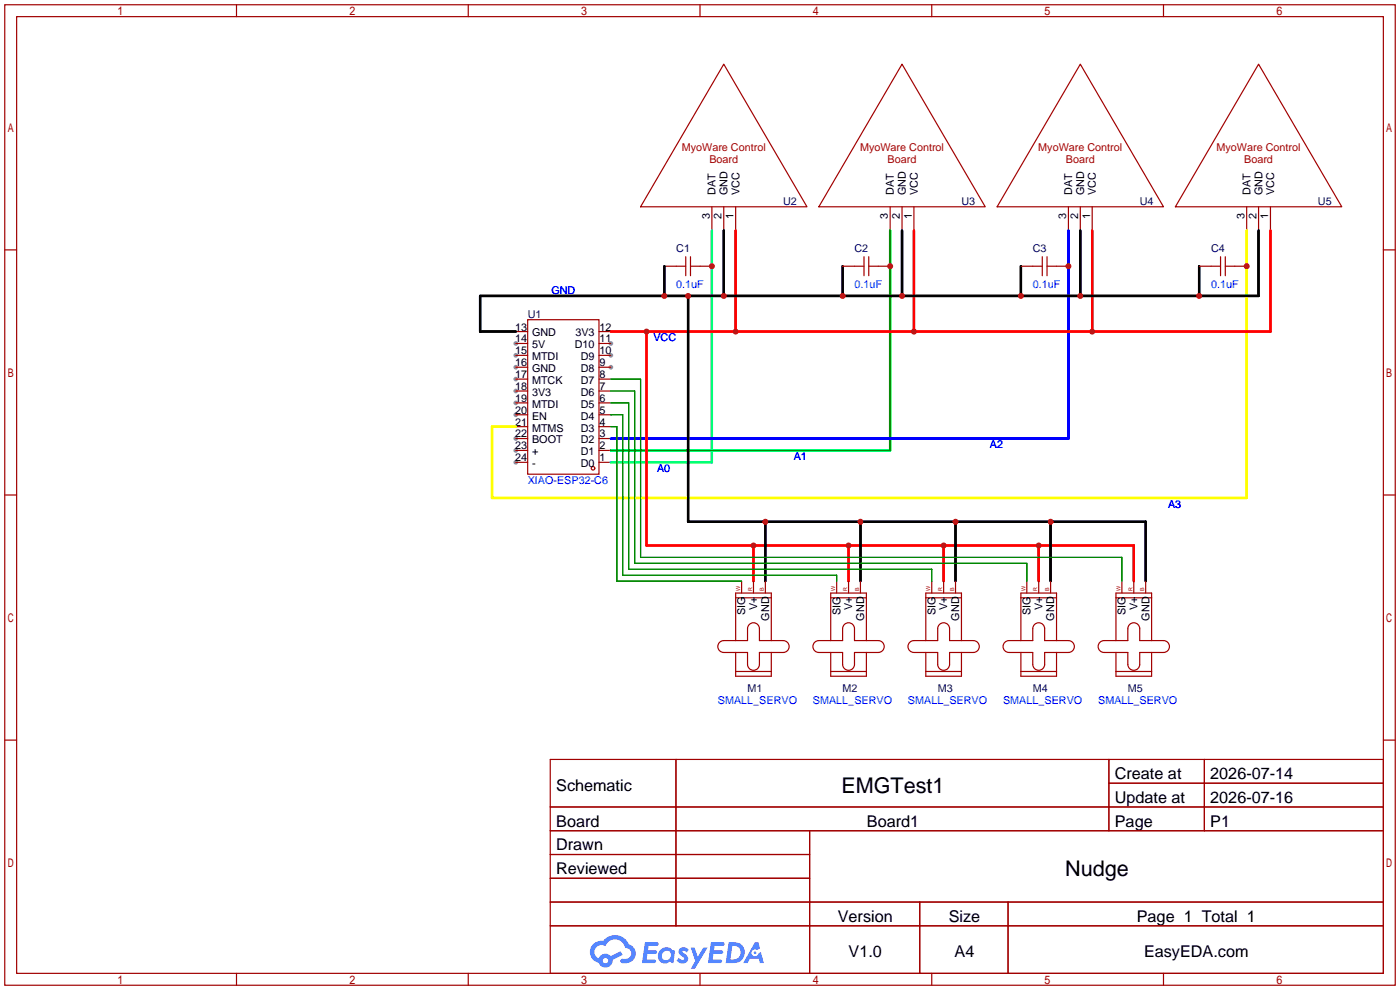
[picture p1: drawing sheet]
<svg xmlns="http://www.w3.org/2000/svg" width="299mm" height="212mm" viewBox="0 0 299 212" stroke-linecap="round" stroke-linejoin="round" font-family="sans-serif">
<g fill="#999">
<circle cx="130.6" cy="78.5" r=".51"/>
<circle cx="130.6" cy="75.9" r=".51"/>
<circle cx="130.6" cy="73.4" r=".51"/>
<circle cx="110.2" cy="73.4" r=".51"/>
<circle cx="110.2" cy="75.9" r=".51"/>
<circle cx="110.2" cy="78.5" r=".51"/>
<circle cx="110.2" cy="81" r=".51"/>
<circle cx="110.2" cy="83.6" r=".51"/>
<circle cx="110.2" cy="86.1" r=".51"/>
<circle cx="110.2" cy="88.6" r=".51"/>
<circle cx="110.2" cy="93.7" r=".51"/>
<circle cx="110.2" cy="96.3" r=".51"/>
<circle cx="110.2" cy="98.8" r=".51"/>
</g>
<g fill="none" stroke="#a10000" stroke-width=".25">
<path d="M1 1h297.2v209.6h-297.2zM3.6 3.6h292.1v204.4h-292.1zM50.5 1v2.6M100.1 1v2.6M149.6 1v2.6M199.1 1v2.6M248.7 1v2.6M1 53.4h2.6M295.7 53.4h2.5M1 105.8h2.6M295.7 105.8h2.5M1 158.2h2.6"/>
<path d="M295.7 158.2h2.5M117.6 162.3h178.1v45.7h-178.1zM117.6 172.5h178.1M117.6 177.5h178.1M144.5 162.3v35.6M173 177.5v30.5M237 162.3v15.2M237 167.4h58.7M257.4 162.3v15.2M117.6 182.6h55.4M117.6 192.8h178.1M117.6 187.7h55.4"/>
<path d="M117.6 197.9h178.1M196.6 192.8v15.2M215.4 192.8v15.2M50.5 208v2.6M100.1 208v2.6M149.6 208v2.6M199.1 208v2.6M248.7 208v2.6"/>
</g>
<g fill="#5487ff">
<path d="M145.3 202.7a1.3 1.3 0 0 1 1.9 .3l-.4 .6a.54 .54 0 0 0-.9-.2l.1 .2a1.34 1.34 0 0 1 .9 1.8 1.47 1.47 0 0 1-2.3-.1l.5-.6 .8 .5a.31 .31 0 0 0 .4-.3 .31 .31 0 0 0-.3-.4 1.12 1.12 0 0 1-.7-1.8z"/>
<path d="M147.6 202.5h.9l.6 2 1.2-2h.9l-2.7 4.6h-.9l1-1.7z"/>
<path d="M137.8 201.4h1.7a1.31 1.31 0 0 1 1.2 .2 .4 .4 0 0 1-.3 .5l-1.8 .1-.1 .9h1.6a.4 .4 0 0 1 .4 .4 .4 .4 0 0 1-.5 .4h-1.6l-.2 1.2h1.4a.46 .46 0 0 1 .5 0 .46 .46 0 0 1 .1 .5l-.4 .2h-2.6z"/>
<path d="M151.9 201.4h1.7a1.32 1.32 0 0 1 1.2 .2 .39 .39 0 0 1-.3 .5l-1.8 .1-.1 .9h1.6a.4 .4 0 0 1 .4 .4 .4 .4 0 0 1-.4 .4h-1.7l-.2 1.2h1.4a.46 .46 0 0 1 .5 0 .46 .46 0 0 1 .1 .5l-.4 .2h-2.6z"/>
<path d="M161.3 201.4h.8l.3 1.3-.6 .4a.75 .75 0 0 0-1.1 .3 .75 .75 0 0 0 .5 1 .75 .75 0 0 0 .9-.7l.5-.2 .6 2.3h-.8l-.3-.9h-1.8l-.5 .9h-1z"/>
<path d="M155.7 201.4l-.6 4.4h1.5a2.27 2.27 0 0 0 2.6-2.2 2.27 2.27 0 0 0-2.7-2.2zM156.5 202.1a1.5 1.5 0 0 1 1.8 1.6 1.5 1.5 0 0 1-1.9 1.4h-.3z"/>
<path d="M141.2 203a1.6 1.6 0 0 0-.3 2.3 1.6 1.6 0 0 0 2.3 .2l.7 .3 .3-2.4-.1-.3-.5-.1a1.58 1.58 0 0 0-2.4 0zM141.8 203.5a.98 .98 0 0 1 1.6 .4 .98 .98 0 0 1-1.1 1.3 .94 .94 0 0 1-.9-.7 .94 .94 0 0 1 .4-1z"/>
<path d="M126.8 201.8a2.37 2.37 0 0 0 1.1 4 1.54 1.54 0 0 0 1.8 1 1.54 1.54 0 0 0 1.2-1.6l2.2-1.1-.5-.8-2 1a1.57 1.57 0 0 0-2.7 .5 1.5 1.5 0 0 1-.7-2.1 1.5 1.5 0 0 1 2.2-.5 2.23 2.23 0 0 1 2.3-1.4 2.23 2.23 0 0 1 2 1.8 1.16 1.16 0 0 1 1.2 1.1 1.16 1.16 0 0 1-1.1 1.2h-.7a.47 .47 0 0 0-.5 .4 .47 .47 0 0 0 .4 .5 2.17 2.17 0 0 0 2.5-.9 2.17 2.17 0 0 0-.3-2.7l-.8-.4a3.2 3.2 0 0 0-5.5-.7l-1.1 .1zM128.8 205.3a.6 .6 0 0 1 1.2 0 .6 .6 0 0 1-1.2 0z"/>
<circle cx="161.4" cy="203.6" r=".28"/>
</g>
<g fill="none" stroke="#a10000" stroke-width=".25">
<path d="M154.7 13.7l17.8 30.5h-35.6zM192.8 13.7l17.8 30.5h-35.6zM230.9 13.7l17.8 30.5h-35.6zM269 13.7l17.8 30.5h-35.6zM142 56.9h4.6M146.6 54.9v4M147.6 56.9h4.5M147.6 54.9v4M152.1 44.2v5.1M154.7 44.2v5.1M157.2 44.2v5.1M180.1 56.9h4.6"/>
<path d="M184.7 54.9v4M185.7 56.9h4.5M185.7 54.9v4M190.2 44.2v5.1M192.8 44.2v5.1M195.3 44.2v5.1M218.2 56.9h4.6M222.8 54.9v4M223.8 56.9h4.5M223.8 54.9v4M228.3 44.2v5.1M230.9 44.2v5.1"/>
<path d="M233.4 44.2v5.1M256.3 56.9h4.6M260.9 54.9v4M261.9 56.9h4.5M261.9 54.9v4M266.4 44.2v5.1M269 44.2v5.1M271.5 44.2v5.1M110.2 78.5h2.6M110.2 75.9h2.6M110.2 73.4h2.6M110.2 70.9h2.6"/>
<path d="M112.8 68.3h15.2v33h-15.2zM128 78.5h2.6M128 75.9h2.6M128 73.4h2.6M128 70.9h2.6M110.2 98.8h2.6M110.2 96.3h2.6M110.2 93.7h2.6M110.2 91.2h2.6M110.2 88.6h2.6M110.2 86.1h2.6M110.2 83.6h2.6"/>
<path d="M110.2 81h2.6M128 98.8h2.6M128 96.3h2.6M128 93.7h2.6M128 91.2h2.6M128 88.6h2.6M128 86.1h2.6M128 83.6h2.6M128 81h2.6M153.7 137.4l.6-.4 .4-.1h5.1v-2.5a1.27 1.27 0 0 1 1.2-1.3 1.27 1.27 0 0 1 1.3 1.3v2.5h5.1a1.27 1.27 0 0 1 1.3 1.3 1.27 1.27 0 0 1-1.3 1.2h-5.1v2.6a1.27 1.27 0 0 1-1.3 1.3 1.27 1.27 0 0 1-1.2-1.3v-2.6h-5.1a1.27 1.27 0 0 1-1.1-.6 1.27 1.27 0 0 1 .1-1.4zM157.2 136.9v-10.2h7.6v10.2M157.2 139.4v5.1h7.6v-5.1"/>
<path d="M157.2 127.8h7.6M158.5 124.2v2.5M161 124.2v2.5M163.6 124.2v2.5M174.3 137.2l.7-.3h5.1v-2.5a1.27 1.27 0 0 1 1.3-1.3 1.27 1.27 0 0 1 1.2 1.3v2.5h5.1a1.27 1.27 0 0 1 1.3 1.3 1.27 1.27 0 0 1-1.3 1.2h-5.1v2.6a1.27 1.27 0 0 1-1.2 1.3 1.27 1.27 0 0 1-1.3-1.3v-2.6h-5.1a1.27 1.27 0 0 1-1.2-.8 1.27 1.27 0 0 1 .5-1.4zM177.5 139.4v5.1h7.7v-5.1M177.5 136.9v-10.2h7.7v10.2M177.5 127.8h7.7M178.8 124.2v2.5M181.4 124.2v2.5M183.9 124.2v2.5M194.6 137.2l.7-.3h5.1v-2.5a1.27 1.27 0 0 1 1.3-1.3 1.27 1.27 0 0 1 1.2 1.3v2.5h5.1a1.27 1.27 0 0 1 1.3 1.3 1.27 1.27 0 0 1-1.3 1.2h-5.1v2.6a1.27 1.27 0 0 1-1.2 1.3 1.27 1.27 0 0 1-1.3-1.3v-2.6h-5.1a1.27 1.27 0 0 1-1.2-.8 1.27 1.27 0 0 1 .5-1.4z"/>
<path d="M197.9 139.4v5.1h7.6v-5.1M197.9 136.9v-10.2h7.6v10.2M197.9 127.8h7.6M199.1 124.2v2.5M201.7 124.2v2.5M204.2 124.2v2.5M214.6 137.4l.6-.4 .4-.1h5.1v-2.5a1.27 1.27 0 0 1 1.3-1.3 1.27 1.27 0 0 1 1.3 1.3v2.5h5a1.27 1.27 0 0 1 1.3 1.3 1.27 1.27 0 0 1-1.3 1.2h-5v2.6a1.27 1.27 0 0 1-1.3 1.3 1.27 1.27 0 0 1-1.3-1.3v-2.6h-5.1a1.27 1.27 0 0 1-1.1-.6 1.27 1.27 0 0 1 .1-1.4zM218.2 139.4v5.1h7.6v-5.1M218.2 136.9v-10.2h7.6v10.2M218.2 127.8h7.6M219.5 124.2v2.5M222 124.2v2.5"/>
<path d="M224.5 124.2v2.5M235.2 137.2l.8-.3h5v-2.5a1.27 1.27 0 0 1 1.3-1.3 1.27 1.27 0 0 1 1.3 1.3v2.5h5.1a1.27 1.27 0 0 1 1.2 1.3 1.27 1.27 0 0 1-1.2 1.2h-5.1v2.6a1.27 1.27 0 0 1-1.3 1.3 1.27 1.27 0 0 1-1.3-1.3v-2.6h-5a1.27 1.27 0 0 1-1.2-.8 1.27 1.27 0 0 1 .4-1.4zM238.5 139.4v5.1h7.6v-5.1M238.5 136.9v-10.2h7.6v10.2M238.5 127.8h7.6M239.8 124.2v2.5M242.3 124.2v2.5M244.9 124.2v2.5M157.2 143.5h7.6M177.5 143.5h7.7M197.9 143.5h7.6M218.2 143.5h7.6"/>
<path d="M238.5 143.5h7.6"/>
<circle cx="126.7" cy="100.1" r=".38"/>
</g>
<path d="M152.1 49.3v49.5h-21.5" fill="none" stroke="#0ff" stroke-width=".51"/>
<path d="M190.2 49.3v47h-59.6" fill="none" stroke="#0f0" stroke-width=".51"/>
<path d="M228.3 49.3v44.4h-97.7" fill="none" stroke="#00f" stroke-width=".51"/>
<path d="M266.4 49.3v57.1h-161.2v-15.2h5" fill="none" stroke="#ff0" stroke-width=".51"/>
<path d="M157.2 49.3v21.6M195.3 49.3v21.6M233.4 49.3v21.6M271.5 49.3v21.6h-140.9M138.2 70.9v45.7h104.1v7.6M161 116.6v7.6M181.4 116.6v7.6M201.7 116.6v7.6M222 116.6v7.6" fill="none" stroke="#f00" stroke-width=".51"/>
<g fill="none" stroke="#000" stroke-width=".51">
<path d="M142 56.9v6.3M154.7 49.3v13.9M180.1 56.9v6.3M192.8 49.3v13.9M218.2 56.9v6.3M230.9 49.3v13.9M256.3 56.9v6.3M269 49.3v13.9h-166.4v7.7h7.6M147.1 63.2v48.3h97.8v12.7M163.6 111.5v12.7M183.9 111.5v12.7M204.2 111.5v12.7"/>
<path d="M224.5 111.5v12.7"/>
</g>
<path d="M130.6 91.2h1.2v33h26.7M130.6 88.6h2.5v34.3h45.7v1.3M130.6 86.1h3.8v35.6h64.7v2.5M130.6 83.6h5v36.8h83.9v3.8M130.6 81h6.3v38.1h102.9v5.1" fill="none" stroke="#008700" stroke-width=".25"/>
<g fill="#c00">
<circle cx="152.1" cy="56.9" r=".63"/>
<circle cx="190.2" cy="56.9" r=".63"/>
<circle cx="228.3" cy="56.9" r=".63"/>
<circle cx="266.4" cy="56.9" r=".63"/>
<circle cx="233.4" cy="70.9" r=".63"/>
<circle cx="195.3" cy="70.9" r=".63"/>
<circle cx="157.2" cy="70.9" r=".63"/>
<circle cx="138.2" cy="70.9" r=".63"/>
<circle cx="161" cy="116.6" r=".63"/>
<circle cx="181.4" cy="116.6" r=".63"/>
<circle cx="201.7" cy="116.6" r=".63"/>
<circle cx="222" cy="116.6" r=".63"/>
<circle cx="256.3" cy="63.2" r=".63"/>
<circle cx="230.9" cy="63.2" r=".63"/>
<circle cx="218.2" cy="63.2" r=".63"/>
<circle cx="192.8" cy="63.2" r=".63"/>
<circle cx="180.1" cy="63.2" r=".63"/>
<circle cx="154.7" cy="63.2" r=".63"/>
<circle cx="147.1" cy="63.2" r=".63"/>
<circle cx="163.6" cy="111.5" r=".63"/>
<circle cx="183.9" cy="111.5" r=".63"/>
<circle cx="204.2" cy="111.5" r=".63"/>
<circle cx="224.5" cy="111.5" r=".63"/>
<circle cx="142" cy="63.2" r=".63"/>
</g>
<g font-size="4.6">
<text x="179.8" y="169.4">EMGTest1</text>
<text x="227.7" y="187.2">Nudge</text>
</g>
<g font-size="3.5">
<text x="238.3" y="166.5">Create at</text>
<text x="258.7" y="166.5">2026-07-14</text>
<text x="118.9" y="169.1">Schematic</text>
<text x="238.3" y="171.6">Update at</text>
<text x="258.7" y="171.6">2026-07-16</text>
<text x="118.9" y="176.7">Board</text>
<text x="185.3" y="176.7">Board1</text>
<text x="238.3" y="176.7">Page</text>
<text x="258.7" y="176.7">P1</text>
<text x="118.9" y="181.8">Drawn</text>
<text x="118.9" y="186.8">Reviewed</text>
<text x="179.1" y="197">Version</text>
<text x="202.8" y="197">Size</text>
<text x="243" y="197">Page 1 Total 1</text>
<text x="181.4" y="204.6">V1.0</text>
<text x="204" y="204.6">A4</text>
<text x="244.5" y="204.6">EasyEDA.com</text>
</g>
<g font-size="2.3" fill="#a00000">
<text x="145.7" y="32.3">MyoWare Control</text>
<text x="151.6" y="34.8">Board</text>
<text x="183.8" y="32.3">MyoWare Control</text>
<text x="189.7" y="34.8">Board</text>
<text x="221.9" y="32.3">MyoWare Control</text>
<text x="227.8" y="34.8">Board</text>
<text x="260" y="32.3">MyoWare Control</text>
<text x="265.9" y="34.8">Board</text>
</g>
<g font-size="2.3">
<text x="153" y="41.7" transform="rotate(-90 153 41.7)">DAT</text>
<text x="155.5" y="41.7" transform="rotate(-90 155.5 41.7)">GND</text>
<text x="158" y="41.7" transform="rotate(-90 158 41.7)">VCC</text>
<text x="191.1" y="41.7" transform="rotate(-90 191.1 41.7)">DAT</text>
<text x="193.6" y="41.7" transform="rotate(-90 193.6 41.7)">GND</text>
<text x="196.1" y="41.7" transform="rotate(-90 196.1 41.7)">VCC</text>
<text x="229.2" y="41.7" transform="rotate(-90 229.2 41.7)">DAT</text>
<text x="231.7" y="41.7" transform="rotate(-90 231.7 41.7)">GND</text>
<text x="234.2" y="41.7" transform="rotate(-90 234.2 41.7)">VCC</text>
<text x="267.3" y="41.7" transform="rotate(-90 267.3 41.7)">DAT</text>
<text x="269.8" y="41.7" transform="rotate(-90 269.8 41.7)">GND</text>
<text x="272.3" y="41.7" transform="rotate(-90 272.3 41.7)">VCC</text>
<text x="151.7" y="46.8" transform="rotate(-90 151.7 46.8)">3</text>
<text x="154.2" y="46.8" transform="rotate(-90 154.2 46.8)">2</text>
<text x="156.8" y="46.8" transform="rotate(-90 156.8 46.8)">1</text>
<text x="189.8" y="46.8" transform="rotate(-90 189.8 46.8)">3</text>
<text x="192.3" y="46.8" transform="rotate(-90 192.3 46.8)">2</text>
<text x="194.9" y="46.8" transform="rotate(-90 194.9 46.8)">1</text>
<text x="227.9" y="46.8" transform="rotate(-90 227.9 46.8)">3</text>
<text x="230.4" y="46.8" transform="rotate(-90 230.4 46.8)">2</text>
<text x="233" y="46.8" transform="rotate(-90 233 46.8)">1</text>
<text x="266" y="46.8" transform="rotate(-90 266 46.8)">3</text>
<text x="268.5" y="46.8" transform="rotate(-90 268.5 46.8)">2</text>
<text x="271.1" y="46.8" transform="rotate(-90 271.1 46.8)">1</text>
<text x="110.1" y="70.6">13</text>
<text x="113.7" y="71.9">GND</text>
<text x="123" y="71.9">3V3</text>
<text x="128.1" y="70.6">12</text>
<text x="110.1" y="73.2">14</text>
<text x="110.1" y="75.7">15</text>
<text x="113.7" y="74.4">5V</text>
<text x="113.7" y="77">MTDI</text>
<text x="122.8" y="74.4">D10</text>
<text x="124.1" y="77">D9</text>
<text x="128.1" y="75.7">10</text>
<text x="128.1" y="73.2">11</text>
<text x="110.1" y="78.3">16</text>
<text x="110.1" y="80.8">17</text>
<text x="110.1" y="83.3">18</text>
<text x="113.7" y="79.5">GND</text>
<text x="113.7" y="82.1">MTCK</text>
<text x="124.1" y="82.1">D7</text>
<text x="124.1" y="79.5">D8</text>
<text x="128.1" y="83.3">7</text>
<text x="128.1" y="80.8">8</text>
<text x="128.1" y="78.3">9</text>
<text x="110.1" y="85.9">19</text>
<text x="110.1" y="88.4">20</text>
<text x="113.7" y="84.6">3V3</text>
<text x="113.7" y="87.1">MTDI</text>
<text x="113.7" y="89.7">EN</text>
<text x="124.1" y="89.7">D4</text>
<text x="124.1" y="87.1">D5</text>
<text x="124.1" y="84.6">D6</text>
<text x="128.1" y="88.4">5</text>
<text x="128.1" y="85.9">6</text>
<text x="110.1" y="91">21</text>
<text x="110.1" y="93.5">22</text>
<text x="113.7" y="92.2">MTMS</text>
<text x="113.7" y="94.8">BOOT</text>
<text x="124.1" y="94.8">D2</text>
<text x="124.1" y="92.2">D3</text>
<text x="128.1" y="93.5">3</text>
<text x="128.1" y="91">4</text>
<text x="110.1" y="96">23</text>
<text x="110.1" y="98.6">24</text>
<text x="113.7" y="97.3">+</text>
<text x="113.7" y="99.8">-</text>
<text x="124.1" y="99.8">D0</text>
<text x="124.1" y="97.3">D1</text>
<text x="128.1" y="98.6">1</text>
<text x="128.1" y="96">2</text>
<text x="159.3" y="131.5" transform="rotate(-90 159.3 131.5)">SIG</text>
<text x="161.8" y="130.4" transform="rotate(-90 161.8 130.4)">V+</text>
<text x="179.6" y="131.5" transform="rotate(-90 179.6 131.5)">SIG</text>
<text x="182.1" y="130.4" transform="rotate(-90 182.1 130.4)">V+</text>
<text x="199.9" y="131.5" transform="rotate(-90 199.9 131.5)">SIG</text>
<text x="202.5" y="130.4" transform="rotate(-90 202.5 130.4)">V+</text>
<text x="220.2" y="131.5" transform="rotate(-90 220.2 131.5)">SIG</text>
<text x="222.8" y="130.4" transform="rotate(-90 222.8 130.4)">V+</text>
<text x="240.6" y="131.5" transform="rotate(-90 240.6 131.5)">SIG</text>
<text x="243.1" y="130.4" transform="rotate(-90 243.1 130.4)">V+</text>
<text x="164.4" y="132.6" transform="rotate(-90 164.4 132.6)">GND</text>
<text x="184.7" y="132.6" transform="rotate(-90 184.7 132.6)">GND</text>
<text x="205" y="132.6" transform="rotate(-90 205 132.6)">GND</text>
<text x="225.3" y="132.6" transform="rotate(-90 225.3 132.6)">GND</text>
<text x="245.6" y="132.6" transform="rotate(-90 245.6 132.6)">GND</text>
</g>
<g font-size="2.3" fill="#000080">
<text x="167.4" y="43.7">U2</text>
<text x="205.5" y="43.7">U3</text>
<text x="243.6" y="43.7">U4</text>
<text x="281.7" y="43.7">U5</text>
<text x="144.5" y="53.9">C1</text>
<text x="182.6" y="53.9">C2</text>
<text x="220.7" y="53.9">C3</text>
<text x="258.8" y="53.9">C4</text>
<text x="112.8" y="67.9">U1</text>
<text x="159.8" y="147.9">M1</text>
<text x="180.1" y="147.9">M2</text>
<text x="200.4" y="147.9">M3</text>
<text x="220.7" y="147.9">M4</text>
<text x="241" y="147.9">M5</text>
</g>
<g font-size="2.3" fill="#00f">
<text x="117.9" y="62.8">GND</text>
<text x="144.5" y="61.5">0.1uF</text>
<text x="182.6" y="61.5">0.1uF</text>
<text x="220.7" y="61.5">0.1uF</text>
<text x="258.8" y="61.5">0.1uF</text>
<text x="139.7" y="72.9">VCC</text>
<text x="211.6" y="95.8">A2</text>
<text x="140.4" y="100.9">A0</text>
<text x="169.6" y="98.3">A1</text>
<text x="112.8" y="103.4">XIAO-ESP32-C6</text>
<text x="249.7" y="108.5">A3</text>
<text x="153.4" y="150.4">SMALL_SERVO</text>
<text x="173.7" y="150.4">SMALL_SERVO</text>
<text x="194.1" y="150.4">SMALL_SERVO</text>
<text x="214.4" y="150.4">SMALL_SERVO</text>
<text x="234.7" y="150.4">SMALL_SERVO</text>
</g>
<g font-size="1.2" fill="#a00000">
<text x="158.2" y="126.2" transform="rotate(-90 158.2 126.2)">W</text>
<text x="160.7" y="126.2" transform="rotate(-90 160.7 126.2)">R</text>
<text x="163.3" y="126.2" transform="rotate(-90 163.3 126.2)">B</text>
<text x="178.5" y="126.2" transform="rotate(-90 178.5 126.2)">W</text>
<text x="181" y="126.2" transform="rotate(-90 181 126.2)">R</text>
<text x="183.6" y="126.2" transform="rotate(-90 183.6 126.2)">B</text>
<text x="198.8" y="126.2" transform="rotate(-90 198.8 126.2)">W</text>
<text x="201.4" y="126.2" transform="rotate(-90 201.4 126.2)">R</text>
<text x="203.9" y="126.2" transform="rotate(-90 203.9 126.2)">B</text>
<text x="219.1" y="126.2" transform="rotate(-90 219.1 126.2)">W</text>
<text x="221.7" y="126.2" transform="rotate(-90 221.7 126.2)">R</text>
<text x="224.2" y="126.2" transform="rotate(-90 224.2 126.2)">B</text>
<text x="239.5" y="126.2" transform="rotate(-90 239.5 126.2)">W</text>
<text x="242" y="126.2" transform="rotate(-90 242 126.2)">R</text>
<text x="244.5" y="126.2" transform="rotate(-90 244.5 126.2)">B</text>
</g>
</svg>
